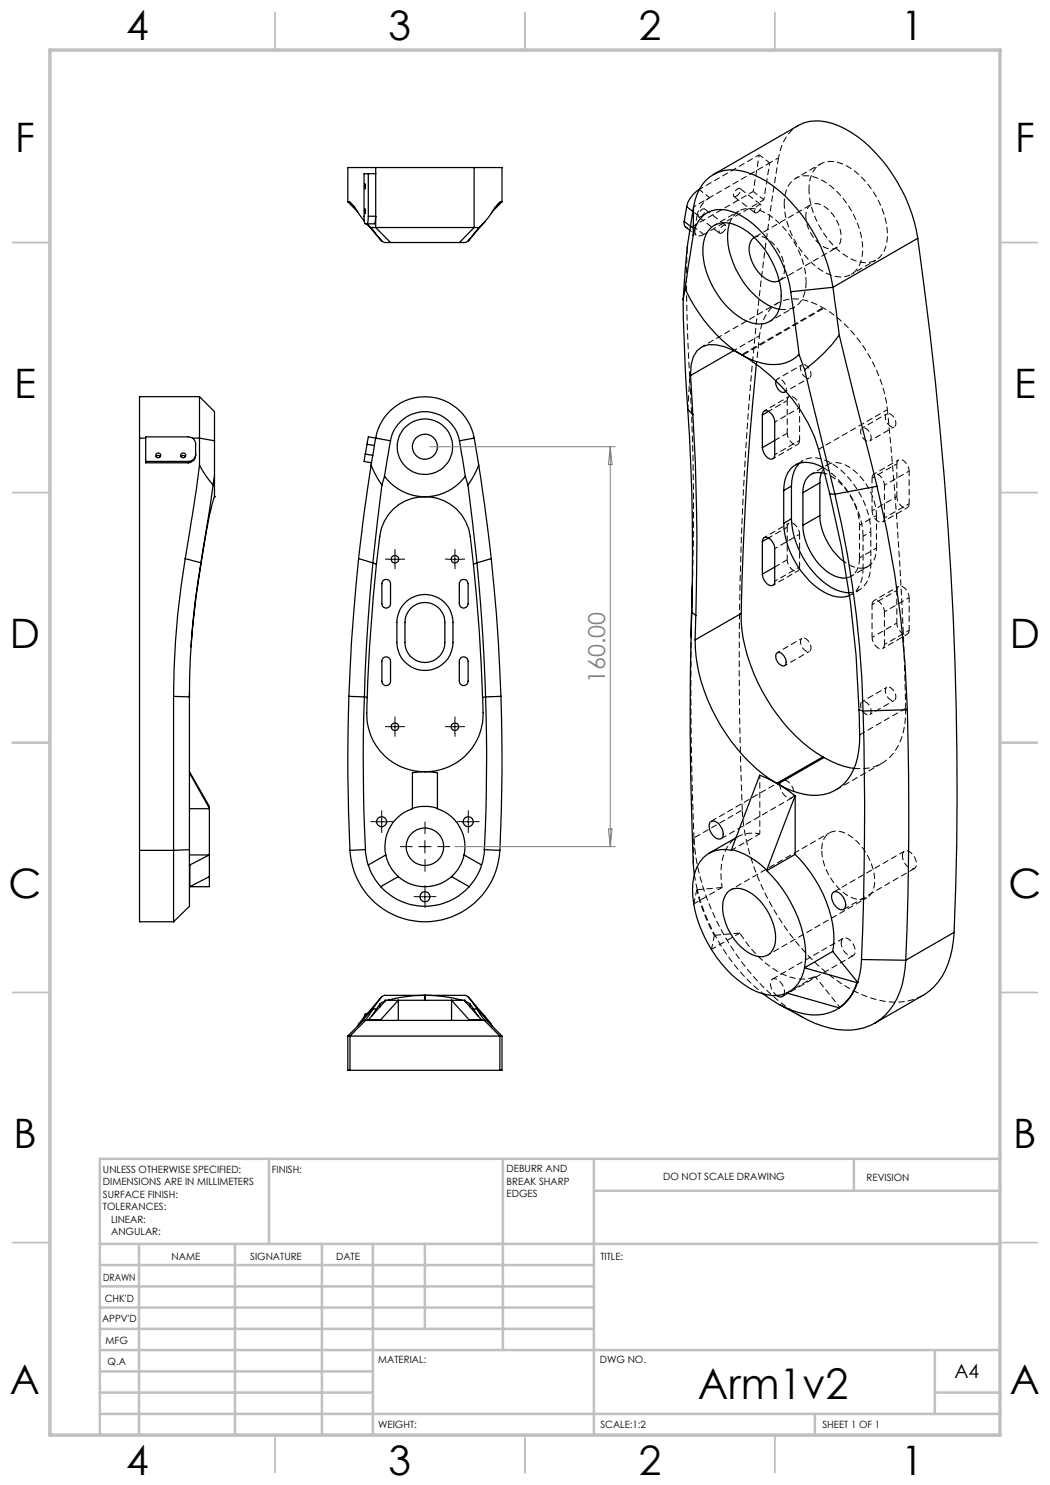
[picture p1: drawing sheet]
<svg xmlns="http://www.w3.org/2000/svg" width="210mm" height="297mm" viewBox="0 0 210 297" stroke-linecap="round" stroke-linejoin="round" font-family="sans-serif">
<g fill="none" stroke="#000" stroke-width=".25">
<path d="M73 36.8v1zM73.7 34.7v8.5M75.1 33.5h19.7M75.1 34.7h-2.3l.1 9.8 .2 .3h1.8l.2-1.6h-1.4M75.1 33.5h-5.5v6.9M75.1 33.5v12M94.8 33.5h5.6v6.9M94.8 33.5v12M139.8 37.9a5.8 5.8 0 0 0-2.5 3.4M142.7 34.9l16.9-9.8a8.9 8.9 0 0 1 8.1 0 27.3 27.3 0 0 1 12.6 12.8 30.5 30.5 0 0 1 3.3 9.8M69.6 40.4h.2M69.6 40.4l1.9 2"/>
<path d="M69.8 40.4a7.7 7.7 0 0 1 2.3 2.9l.7 .9M69.8 40.4l1.2 1.2M73 41.8v1zM73.3 44.8l3.1 3.5M73.7 43.2l-.1 .9-.2 .7 .8 .7M74.2 45.5h.9M74.2 45.5l2.2 2.8M75.1 45.5h19.7M75.1 45.5l3 3M76.4 48.3l.5 .2h1.2M78.1 48.5h13.8M93.6 48.3l-.5 .2h-1.2"/>
<path d="M94.8 45.5h.9M94.8 45.5l-2.9 3M95.7 45.5l-2.1 2.8M97 44.3l-3.4 4M100.2 40.4h.2M100.2 40.4a3.3 3.3 0 0 0-1.4 1.4 14 14 0 0 1-3.1 3.7M100.2 40.4l-1.2 1.2M100.4 40.4l-2 2M136.6 59.9l.5 14.6 .4 7.3M136.8 44.3a1.2 1.2 0 0 0 .3 1.1l.9 .7M136.8 44.3l1.3 1M137 57.7a30.3 30.3 0 0 0 11.3 13.2"/>
<path d="M137 57.7l-.4 2.2M137.3 41.3l-.5 3M137.3 41.3l1.3 1M138.6 47.1a5.5 5.5 0 0 1 5.7-5.2 12.9 12.9 0 0 1 8.2 4.8 22.5 22.5 0 0 1 5.7 11.6M138.6 47.1l-1.6 10.6M138.7 41.4a8.1 8.1 0 0 1 6.1-7.3 13.2 13.2 0 0 1 9.8 3 32.5 32.5 0 0 1 12 20.4M138.7 41.4l-.5 3a107.9 107.9 0 0 0-1.6 15.5M138.7 41.4l-.1 5.7M142.2 45.6a4.6 4.6 0 0 1 5.5-.3 16.8 16.8 0 0 1 8.5 15 4.4 4.4 0 0 1-4.9 4.5 12.1 12.1 0 0 1-7.8-5.9 14.3 14.3 0 0 1-2.6-11.2l.3-.8zM145.9 44.7a11.5 11.5 0 0 0 .7 7.8 15.8 15.8 0 0 0 7.9 9l1.4 .3M150.8 47.5a3.1 3.1 0 0 0-.8 3.4 7.2 7.2 0 0 0 4.4 5.4l.6 .1 .9-.2M158.2 58.3l1.6 12.6"/>
<path d="M166.6 57.5l1.3 9.5M166.6 57.5l-8.4 .8M183.6 47.7a775.2 775.2 0 0 1 7.2 138.8M183.6 47.7l-17 9.8M39.9 79.3v8.3M39.9 79.3h-12v8.3M39.9 79.3l3 3v5.9M138.1 75.1l.5 7.8M146.8 70.1l-8.7 5M148.3 70.9l.2 .1M148.3 70.9a11.4 11.4 0 0 0-6.6-2 4.2 4.2 0 0 0-3.5 4.1l-.1 2.1M148.5 71a35.2 35.2 0 0 1 14.4 16.4l.8 2.5 2.2 8.9"/>
<path d="M151.3 72.9a595.6 595.6 0 0 0-3.1 49.8M155.2 76.2a2.09 2.09 0 0 0 1.4 2.3h.3l.2-.3M159.8 70.9a7.9 7.9 0 0 1-8.7 1.4l-2.6-1.3M159.8 70.9l1.1 3.1M160.9 74l6.1 24.8M167.9 67a33.4 33.4 0 0 1-7 7M167.9 67l7.5 30.3M27.9 87.6v82.5M27.9 87.6h1.2M29.1 87.4h8.5a1.45 1.45 0 0 1 1.5 1.5v2.2a1.48 1.48 0 0 1-1.5 1.5h-8.5zM29.1 92.3h8.5M31.2 91.3l.4-.2 .5 .2"/>
<path d="M36.2 91.3l.5-.2 .4 .2M37.6 92.3v.3M38.5 87.6h1.4M39.1 90.8a1.45 1.45 0 0 1-1.5 1.5M39.9 93l-.6 4.9-2.3 13.8M39.9 93l1.3 2.1 1.4 1.9M39.9 87.6v5.4M39.9 87.6l3 .6M42.6 97l-2.4 15.6M42.9 99.3a38.3 38.3 0 0 0-1.8 8l-.9 5.6M42.9 95.2v4.1M42.9 88.2v7"/>
<path d="M42.9 99.3h.1M42.9 95.2l-.3 1.8M73.1 90.8l-.3 1.5 1.5 .3M73.1 90.8l1.4 .3M73.4 88.9l1.5 .2M73.4 88.9l-.3 1.9M74.2 93l1 2.1 1.2 1.9M74.2 93l-1.4 9.9-1.1 8.8M75.1 87.6l-.9 5.4M75.1 87.6a10 10 0 0 1 9.9-8.2 10 10 0 0 1 9.8 8.2M75.1 87.6l-1.4-.2-.3 1.5M75.1 87.6l3 .6"/>
<path d="M76.4 97l-1.8 15.6M76.9 95.2a10 10 0 0 0 8 4.1M76.9 95.2l-.5 1.8M78.1 88.2l-1.2 7M78.1 88.2a7 7 0 0 1 6.9-5.9 7 7 0 0 1 6.9 5.9M84.9 99.3a8.9 8.9 0 0 0-8.9 8l-.7 5.6M84.9 99.3h.2M85.1 99.3a9.1 9.1 0 0 1 9 8l.6 5.6M91.9 88.2l1.2 7M93.1 95.2a10 10 0 0 1-8 4.1M93.1 95.2l.5 1.8M93.6 97l1.8 15.6"/>
<path d="M94.8 87.6l.9 5.4M94.8 87.6l-2.9 .6M95.7 93l-.9 2.1-1.2 1.9M95.7 93l1.2 7.9 1.3 10.8M137.5 81.8l1.1 1.1M137.5 81.8l.4 5.5a426.8 426.8 0 0 1 .4 35.1M138.6 82.9a430.6 430.6 0 0 1 .6 40.2M152.5 83a.77 .77 0 0 1 .3-.8 .77 .77 0 0 1 .9 .1 2.68 2.68 0 0 1 1.2 2.1v7a.75 .75 0 0 1-1.2 .3 2.95 2.95 0 0 1-1.2-2.2M152.5 83v6.5M153.7 82.3l-1.2 .7M154.9 88.1l-2.4 1.4M156.7 98.1v6.6"/>
<path d="M158.3 97.2l-1.6 .9M158.3 97.2v6.5M159.9 92.6a6 6 0 0 0-1.6 4.6M160.6 98.5v6.6M164 96.6l-3.4 1.9M164 96.6v6.5M164.3 94.5l-.3 1.2v.9M164.6 93.5a5.6 5.6 0 0 0-5.9-.3 5.9 5.9 0 0 0-2 4.9M164.9 94.7a3.1 3.1 0 0 0-4.3 2.9v.9M165.9 98.8h1.1M165.9 98.8a199.8 199.8 0 0 1 5.9 43.2M167 98.8a209.2 209.2 0 0 1 5.6 43.4"/>
<path d="M175.4 97.3a214.5 214.5 0 0 1 6.1 44.7M175.4 97.3l-8.4 1.5M37 111.7a166.3 166.3 0 0 0-2.3 27.6M37 111.7l3.2 .9M40.2 112.6a154.2 154.2 0 0 0-2.3 26.8M40.2 112.9l-1 6.5-1 10M40.2 112.6v.3M71.7 111.7l-.5 5.5a343.4 343.4 0 0 0-1.4 22.1M71.7 111.7l2.9 .9M74.6 112.6l.7 .3M74.6 112.6l-1.2 15.1-.5 11.7M75.3 112.9l-1.4 16.5-.5 10.1"/>
<path d="M76.7 116l.3-.1a.84 .84 0 0 1 1.1 .8v4.1a.86 .86 0 0 1-.9 .8 .86 .86 0 0 1-.8-.8v-4.1zM92.2 116l.3-.1a.88 .88 0 0 1 1.1 .8v4.1a.88 .88 0 0 1-.9 .8 .88 .88 0 0 1-.8-.8v-4.1zM94.7 112.9a362.7 362.7 0 0 1 1.8 26.6M95.4 112.6l-.7 .3M95.4 112.6l1.2 15.1 .5 11.7M98.2 111.7a366.2 366.2 0 0 1 2 27.6M98.2 111.7l-2.8 .9M138.5 117.1l-.2 5.3M152.5 108.3a.75 .75 0 0 1 .3-.8 .75 .75 0 0 1 .9 .1 2.68 2.68 0 0 1 1.2 2.1v6.6a.74 .74 0 0 1-.3 .8 .74 .74 0 0 1-.9-.1 2.95 2.95 0 0 1-1.2-2.2M152.5 108.3v6.5M153.7 107.6l-1.2 .7M154.9 113.4l-2.4 1.4"/>
<path d="M156.7 104.7a17.6 17.6 0 0 0 8 13.7 6 6 0 0 0 5.2 .7M158.3 103.7a17.2 17.2 0 0 0 8.9 14.3l2.6 .6M158.3 103.7l-1.6 1M160.6 105.1a12.1 12.1 0 0 0 6.4 10.1 3.4 3.4 0 0 0 2.3 .4M164 103.1a12.7 12.7 0 0 0 4.8 9.2M164 103.1l-3.4 2M34.7 139.3v30.8M34.7 139.3l3.2 .1M37.9 139.4v30.5M37.9 138.6v.9M69.8 139.3a373.5 373.5 0 0 0 .2 30.8M69.8 139.3l3.1 .1"/>
<path d="M72.9 139.4l.5 .1M72.9 139.4a367.6 367.6 0 0 0 .2 30.5M73.4 139.5v1.1a12.2 12.2 0 0 0 5.1 11.8 11.8 11.8 0 0 0 6.4 1.9M76.5 131.7a.88 .88 0 0 1 1-.3 .88 .88 0 0 1 .6 .9v3.9a.86 .86 0 0 1-.9 .9 .86 .86 0 0 1-.8-.9v-3.9zM80.8 120.8a5.6 5.6 0 0 1 6.2-1.5 5.6 5.6 0 0 1 3.6 5.2v4a5.6 5.6 0 0 1-5.6 5.6 5.6 5.6 0 0 1-5.6-5.6v-4l.2-1.3a5 5 0 0 1 1.2-2.4zM82.4 121.5a4 4 0 0 1 4.2-.6 4 4 0 0 1 2.4 3.6v4a4 4 0 0 1-4 4 4 4 0 0 1-4-4v-4a4 4 0 0 1 1.4-3zM92 131.7a.88 .88 0 0 1 1-.3 .88 .88 0 0 1 .6 .9v3.9a.88 .88 0 0 1-.9 .9 .88 .88 0 0 1-.8-.9v-3.9zM96.5 139.5l.1 1.1a12.2 12.2 0 0 1-5.1 11.8 11.8 11.8 0 0 1-6.4 1.9M97.1 139.4l-.6 .1M97.1 139.4a389.3 389.3 0 0 1-.2 30.5M100.2 139.3a373.5 373.5 0 0 1-.2 30.8M100.2 139.3l-3.1 .1"/>
<path d="M138.3 122.4l.9 .7M138.3 122.4a632.7 632.7 0 0 0 .6 52.5M138.3 122l-.1 5.2M139 128a35.6 35.6 0 0 0 11 24.5 24.8 24.8 0 0 0 5.4 4.2M139.2 123.1l-.2 4.9M148.2 122.7a33.7 33.7 0 0 0 6.2 18.8 31.8 31.8 0 0 0 10.2 9.9M148.2 122.7l-9.2 5.3M155.5 130.5a1.74 1.74 0 0 1 1.7 2 .61 .61 0 0 1-.7 .7 2.04 2.04 0 0 1-1.2-2.5zM37.9 154.3l4 7v.4M37.9 154.5l4 7.2M84.9 154.3l-2.4 .2v7.2a8 8 0 0 0-5.3 9.3M84.9 154.3h.2"/>
<path d="M85.1 154.3l2.4 .2v7.2M155.4 156.7l-3.5-1.7-5.6 14.9M155.4 156.7l.2 .1M155.6 156.8l3.4 2.3M159 159.1l-5.6 14.9M159 159.1v11.8M164.6 151.4l.2 .1M164.6 151.4l-9.2 5.3M164.8 151.5a16.3 16.3 0 0 0 6 2.2M164.8 151.5l-9.2 5.3M171.8 142l.8 .2M171.8 142l.1 1.8a42.4 42.4 0 0 1-.4 7.6 9 9 0 0 1-6.9 7.5 13.3 13.3 0 0 1-9-2.1"/>
<path d="M172.6 142.2a697.9 697.9 0 0 1-.3 49.7M181.5 142a708.6 708.6 0 0 1-.3 50M181.5 142l-8.9 .2M27.9 170.1v14.3h6.8M27.9 170.1h6.8M34.7 170.1v14.3M37.9 169.9v3.1M37.9 173h.1M37.9 173v4.3M37.9 177.3v4l-3.2 3.1M37.9 169.9l-3.2 .2M37.9 171h4"/>
<path d="M37.9 161.7h4M38 173v4.3l3.9-2M41.9 171v4.3M41.9 161.7v9.3M41.9 175.3v2h-4M41.9 171l-3.9 2M41.9 161.7h.1M70 170.1a15 15 0 0 0 15 14.3 15 15 0 0 0 15-14.3M73.1 169.9l.3 2.4 .3 .7M73.1 169.9l-3.1 .2M73.7 173a12.8 12.8 0 0 0 2.4 4.3M76.1 177.3a12 12 0 0 0 17.7 0"/>
<path d="M77.2 171a8.3 8.3 0 0 0 2.5 4.3M77.2 171l-3.5 2M79.7 175.3a8.1 8.1 0 0 0 10.6 0M79.7 175.3l-3.6 2M82.5 161.7a8.3 8.3 0 0 1 5 0M87.5 161.7a8.1 8.1 0 0 1 5.3 9.3M90.3 175.3l3.5 2M92.8 171a8.3 8.3 0 0 1-2.5 4.3M92.8 171l3.5 2M96.3 173a11.4 11.4 0 0 1-2.5 4.3M96.9 169.9l-.3 2.4-.3 .7M96.9 169.9l3.1 .2"/>
<path d="M142 164.4a1.49 1.49 0 0 1 2.1 .9 1.73 1.73 0 0 1 0 2.5 2.22 2.22 0 0 1-2.2-2.1l-.1-.5zM145.6 178.3a3.3 3.3 0 0 1 4 0 11.3 11.3 0 0 1 5.5 10.1 3 3 0 0 1-4.7 2.5 11.2 11.2 0 0 1-5.8-10.7l.3-.7zM146.3 169.9a15.3 15.3 0 0 1 7.1 4.1M146.3 169.9v.2a5.9 5.9 0 0 0-7.2 4.1 17.2 17.2 0 0 0 .9 11.2 24.1 24.1 0 0 0 11 12.8 7.7 7.7 0 0 0 6.4 .4M147.2 167.6l-5.4 3M153.4 174.1a25.6 25.6 0 0 1 7.7 16.9l-.2 2.6M153.4 174v.1M159 170.9a25.3 25.3 0 0 1 7.8 16.8l-.3 2.6M159 170.9l-5.6 3.2M166.5 178.6a1.15 1.15 0 0 1 1.8 .4 2.38 2.38 0 0 1 .6 2.7 1.15 1.15 0 0 1-1.8-.4 2.38 2.38 0 0 1-.6-2.7zM76.2 199.6l-4.5 5.3M84.9 199.1l-3.8 .3-3.6 .7"/>
<path d="M84.9 199.1h-7.4a1.64 1.64 0 0 0-1.8 1l-1.1 1.7M84.9 199.1h.2M84.9 199.1v1M85.1 199.1l3.7 .2 3.6 .8M85.1 199.1h7.4a1.64 1.64 0 0 1 1.7 1l1.2 1.7M85.1 199.1v1M93.8 199.6l4.4 5.3M152.6 198.8a18 18 0 0 0 11 4.2 9 9 0 0 0 4.4-1.5M156.8 198.8a.85 .85 0 0 1-.6 .6 .85 .85 0 0 1-.9-.3M157.4 198.6l10.5 3M160.9 193.6a6.6 6.6 0 0 1-3.5 5M160.9 193.6l10.5 2.9"/>
<path d="M166.5 190.3l5 6.2M166.5 190.3l-5.6 3.3M171.4 196.5a9.3 9.3 0 0 1-3.5 5.1M171.5 196.5a9.8 9.8 0 0 1-3.5 5M171.5 196.5h.1M171.5 196.5h-.1M172.3 191.9a16.7 16.7 0 0 1-.8 4.6M172.3 191.9l8.9 .1M181.2 192a16 16 0 0 1-4.1 10.9 11.8 11.8 0 0 1-12.6 2.3 43 43 0 0 1-8.6-4.3M190.8 186.5a16.5 16.5 0 0 1-4 10.9l-2 1.6-9.9 5.6M190.8 186.5l-9.6 5.5M69.6 207.2h.4"/>
<path d="M69.6 207.2v6.9h.4M70 214.1h30M70 207.2h30M70 207.2v6.9M71.7 204.9l-.2 .3M73.1 204.1h.6M73.1 204.1h-.5l-3 3.1M73.1 204.1l-3.1 3.1M73.3 202.8h-.3l-.2 .6M73.7 204.1h2.4M73.7 204h2.4M73.7 204l-.3 .1"/>
<path d="M73.7 204v.1M74.6 201.8l-1 1.5-.7 .8M74.6 201.8h.7M74.6 201.8l-2.9 3.1M75.3 201.8l-.9 1.4M76 200.8l-.7 1M76 200.8v.6M76.1 204.1h.1M76.1 204.1h17.7M76.1 204v.1M77.2 200.1h2.5M77.2 200.1l-1.2 .7"/>
<path d="M77.2 200.1l-3.5 3.9M79.7 200.1h10.6M79.7 200.1v4M79.7 200.1l-3.6 3.9M90.3 200.1h2.5M90.3 200.1v4M90.3 200.1l3.5 3.9M92.8 200.1l1.3 .7M92.8 200.1l3.5 3.9M93.8 204.1h.1M93.8 204.1h2.5M93.8 204h2.5"/>
<path d="M93.8 204v.1M94.1 200.8l.6 1M94.1 200.8v.6M94.7 201.8l.9 1.4M94.7 201.8h.7M95.4 201.8l.9 1.5 .8 .8M95.4 201.8l2.8 3.1M96.3 204.1h.6M96.3 204v.1M96.3 203.9l.2 .2M96.9 204.1h.4l3.1 3.1M96.9 204.1l3.1 3.1"/>
<path d="M98.2 204.9l.2 .3M100 207.2h.4M100 207.2v6.9M100.4 207.2v6.9h-.4M168 201.5l-.1 .1"/>
<circle cx="31.7" cy="91.1" r=".49"/>
<circle cx="36.7" cy="91.1" r=".49"/>
<circle cx="85" cy="89.4" r="5.5"/>
<circle cx="85" cy="89.4" r="2.5"/>
<circle cx="79" cy="111.8" r=".74"/>
<circle cx="91" cy="111.9" r=".74"/>
<circle cx="79" cy="145.3" r=".74"/>
<circle cx="91" cy="145.4" r=".74"/>
<circle cx="76.3" cy="164.3" r="1"/>
<circle cx="85" cy="179.3" r="1"/>
<circle cx="85" cy="169.3" r="3.7"/>
<circle cx="93.7" cy="164.3" r="1"/>
</g>
<g fill="none" stroke="#000" stroke-width=".2" stroke-dasharray="1.3 .6" stroke-dashoffset=".4" stroke-linecap="butt">
<path d="M139.9 37.9l11.9-6.9M141.9 39.5l12-6.9M141.9 39.5a5.6 5.6 0 0 0-2.5 3.5M138.6 45.2l12-6.9M140.8 46.9l12-6.9M150.9 47.5a2.68 2.68 0 0 1 3 .5 7.9 7.9 0 0 1 3 5.8M161.2 43.2a7.5 7.5 0 0 0 4.3 6.5 2 2 0 0 0 2.7-2 7.3 7.3 0 0 0-4.6-6.9 2.06 2.06 0 0 0-2.4 2.4M161.2 56.3a17.1 17.1 0 0 0-8.5-13.9 4.6 4.6 0 0 0-6.1 .9l-.7 1.3M138 75.6l-.4 6.2M155.5 60.6l-15.2 8.8M157.4 80.1l-3.7 2.2M157.4 105.4l-3.7 2.2"/>
<path d="M169.8 118.5a4.2 4.2 0 0 0 4.1-3.6l.3-2M174.2 106.3a17.2 17.2 0 0 0-8.9-14.2 4.8 4.8 0 0 0-5.4 .5M156 157a2.85 2.85 0 0 0 2 2.6 .98 .98 0 0 0 .7-1.5 2.71 2.71 0 0 0-1.9-2.1 .85 .85 0 0 0-.8 1M180.5 171.1a2.85 2.85 0 0 0 2 2.7 .98 .98 0 0 0 .7-1.5 2.71 2.71 0 0 0-1.9-2.2 .85 .85 0 0 0-.8 1M168.2 188.6a2.85 2.85 0 0 0 2 2.6 .98 .98 0 0 0 .8-1.5 2.71 2.71 0 0 0-1.9-2.1 .85 .85 0 0 0-.9 1"/>
</g>
<g fill="none" stroke="#000" stroke-width=".2" stroke-dasharray="1.3 .6" stroke-dashoffset=".6" stroke-linecap="butt">
<path d="M153.9 32.6l1.8-1M164.1 32.8l-5 2.9M147.8 42.2l-4.9 2.8M170.2 54.9l5-2.9M151.3 72.9l.6-5.8M154 64.3l4.9-2.9M157 78.4l4.9-2.8M157.1 78.2a1.95 1.95 0 0 0-1.5-2.4l-.4 .4M157.8 79.3l-4.9 2.9M160.4 73l-4.9 2.8M164.6 61.6a10.1 10.1 0 0 0-8-1.5 7.7 7.7 0 0 0-4.7 7M154.6 91.7l5-2.8"/>
<path d="M159.9 81.5l-4.9 2.9M159.9 88.1l-4.9 2.8M165.6 92.9l-3.4 1.9M173.9 88.2l5-2.8M177.4 82.8l-5 2.8M179.4 92.8l-5 2.8M179.4 99.3l-5 2.9M179.7 92l-4.9 2.8M181.8 94.2l-4.9 2.9M154.6 117l5-2.8M157.8 104.6l-4.9 2.9M159.9 106.9l-4.9 2.8"/>
<path d="M159.9 113.4l-4.9 2.8M170.2 115.2l3.4-1.9M175.3 103.1l-3.4 1.9M175.3 109.6l-3.4 2M176.5 104.4l5-2.9M179.4 118.1l-5 2.8M179.7 117.3l-4.9 2.8M181.8 100.7l-4.9 2.9M181.8 119.5l-4.9 2.9M157 133.1l4.9-2.8M160.4 127.7l-4.9 2.8M176.5 129.7l5-2.9"/>
<path d="M177.4 137.5l-5 2.8M179.4 124.6l-5 2.9M181.8 126l-4.9 2.9M173.9 142.9l5-2.8M165.9 166.6l-19.8 11.4M143 187.1a37.4 37.4 0 0 0 9.7 11.7M153.6 191l19.8-11.4"/>
</g>
<path d="M159.6 25.1a8.6 8.6 0 0 0-3.9 6.5M138.1 45.2l.9 .7M139.4 43l-.8-.7M151.9 67.1l-5.1 3M152 155v11.8M139.5 177.9a38.2 38.2 0 0 0 3.5 9.2M142.9 187.1a38.2 38.2 0 0 1-3.6-9.1M163 195.3l5 6.2" fill="none" stroke="#000" stroke-width=".2" stroke-dasharray="1.3 .6" stroke-dashoffset=".5" stroke-linecap="butt"/>
<path d="M150.6 38.3l1.2-7.3M153.9 32.6l-1.1 7.4M138.7 41.4l3.2-1.9M160.1 73.6l.2-.6a1.41 1.41 0 0 1 1.8 1.2 .91 .91 0 0 1-.5 1.4 2.12 2.12 0 0 1-1.5-2M164.9 94.7a11.8 11.8 0 0 1 7 10.3M172.1 86.3a1.89 1.89 0 0 0 1.8 1.9 1.65 1.65 0 0 0-.6-2.5l-.4-.1-.6 .1-.2 .6M177.1 83.4l.2-.6a1.41 1.41 0 0 1 1.8 1.2 .91 .91 0 0 1-.5 1.4 2.12 2.12 0 0 1-1.5-2M177.5 81.9a28.5 28.5 0 0 0-12.7-20.3M168.8 112.3a4.4 4.4 0 0 0 5.1 .8 4.1 4.1 0 0 0 1.4-3.5M160.1 128.4a1.89 1.89 0 0 0 1.8 1.9 1.65 1.65 0 0 0-.7-2.5l-.6-.2-.4 .4-.1 .4M177.1 138.1a1.89 1.89 0 0 0 1.7 2 1.65 1.65 0 0 0-.6-2.5l-.7-.2-.4 .4v.3M174.2 142.2a1.89 1.89 0 0 0-1.7-1.9 1.65 1.65 0 0 0 .6 2.5l.3 .2 .6-.1 .2-.7" fill="none" stroke="#000" stroke-width=".2" stroke-dasharray="1.3 .6" stroke-dashoffset=".7" stroke-linecap="butt"/>
<path d="M155.7 31.6a639.1 639.1 0 0 0-7.2 130.4M155.9 61.8a4.2 4.2 0 0 0 5.1-3.5l.2-2M164.6 61.6h.2M172.6 107.2a17.5 17.5 0 0 0-7.9-13.7M170.8 153.7a8.4 8.4 0 0 0 9.6-6.3 17.2 17.2 0 0 0 .7-5.7M138.9 174.9l.6 3M139.3 178l.2-.1M147.5 167.4l-.3 .1M142.9 187.1h.1" fill="none" stroke="#000" stroke-width=".2" stroke-dasharray="1.3 .6" stroke-linecap="butt"/>
<g fill="none" stroke="#000" stroke-width=".2" stroke-dasharray="1.3 .6" stroke-dashoffset=".3" stroke-linecap="butt">
<path d="M139.8 37.9l2.1 1.6M151.8 31l2.1 1.6M161.8 37.9a5.5 5.5 0 0 1 2.5-5.2 6 6 0 0 1 6 1.1 17.4 17.4 0 0 1 7.2 13.7 4.7 4.7 0 0 1-3.7 5 8.9 8.9 0 0 1-7.1-3.4 17.5 17.5 0 0 1-4.9-11.2M156.8 40.7a5.5 5.5 0 0 1 2.6-5.2 6 6 0 0 1 6 1.1 17.4 17.4 0 0 1 7.1 13.7 5.1 5.1 0 0 1-2.9 4.9 6.6 6.6 0 0 1-6.1-1.6 17.6 17.6 0 0 1-6.7-12.9M156.9 53.8a2.54 2.54 0 0 1-1 2.3M157.4 86.6a2.32 2.32 0 0 0 2 2.3l.5-.4v-.4M159.9 81.5a2.32 2.32 0 0 0-1.9-2.2l-.3 .1-.3 .7M163.7 89.9l13.8-8M176.9 97.1a2.32 2.32 0 0 0-2-2.3l-.4 .4-.1 .4M179.4 99.3a2.32 2.32 0 0 0 1.9 2.3l.5-.5v-.4M181.8 94.2a2.32 2.32 0 0 0-1.9-2.3l-.3 .2-.2 .7M157.4 112a2.32 2.32 0 0 0 2 2.3l.5-.5v-.4"/>
<path d="M159.9 106.9a2.32 2.32 0 0 0-1.9-2.3l-.3 .1-.3 .7M169.9 119.1a5.2 5.2 0 0 0 2.7-5.3M174.4 102.2a2.32 2.32 0 0 0 2 2.3l.4-.5 .1-.4M181.8 119.5a2.32 2.32 0 0 0-1.9-2.3l-.3 .2-.2 .7M174.4 127.5a2.32 2.32 0 0 0 2 2.3l.4-.5 .1-.4M176.9 122.4a2.32 2.32 0 0 0-2-2.3l-.4 .4-.1 .4M179.4 124.6a2.32 2.32 0 0 0 1.9 2.3l.5-.4v-.5M152 166.8a6.1 6.1 0 0 0-7.6 5.3 15 15 0 0 0 0 5.4M156.9 198.8a2.78 2.78 0 0 0-2-3.1 .98 .98 0 0 0-.8 1.5 3.3 3.3 0 0 0 1.2 1.9"/>
</g>
<path d="M155.9 56.1l11.3-6.5M162.2 40.9l-11.3 6.6M148.3 70.9l16.3-9.3M164.8 61.6l-16.3 9.4M138.8 167.6l9.7-5.6M164.3 170a11.3 11.3 0 0 0 6.3 9.6 3 3 0 0 0 4.3-3 11.4 11.4 0 0 0-5.8-10 3 3 0 0 0-4.7 2.5l-.1 .9M148 186.6a20.7 20.7 0 0 0 9.8 8.8 7.2 7.2 0 0 0 5.2-.1M160.5 203.4a45.1 45.1 0 0 1-18.5-22.2 41.2 41.2 0 0 1-3.2-13.6" fill="none" stroke="#000" stroke-width=".2" stroke-dasharray="1.3 .6" stroke-dashoffset="-.2" stroke-linecap="butt"/>
<g fill="none" stroke="#000" stroke-width=".2" stroke-dasharray="1.3 .6" stroke-dashoffset=".2" stroke-linecap="butt">
<path d="M147.3 39.2l-.5 .1a1.29 1.29 0 0 1 1.2-1.6 1.25 1.25 0 0 1-.7 1.5M152.8 40l-2.2-1.7M139 45.9v.7l.2 .4 .5 .2 1.1-.3M140.2 43.3l-.5 .1a1.29 1.29 0 0 1 1.2-1.6 1.25 1.25 0 0 1-.7 1.5M140.8 46.9l-2.2-1.7M144.4 46.6l-.5 .1a1.29 1.29 0 0 1 1.2-1.7 1.25 1.25 0 0 1-.7 1.6M151.5 42.5l-.5 .1a1.29 1.29 0 0 1 1.2-1.6 1.25 1.25 0 0 1-.7 1.5M157.4 80.1v6.5M157.4 86.6l-2.4 1.5M159.9 88.1v-6.6M174.4 95.6v6.6M177.5 81.9a777.8 777.8 0 0 1 3.6 59.8"/>
<path d="M179.4 92.8v6.5M157.4 105.4v6.6M157.4 112l-2.4 1.4M159.9 113.4v-6.5M171.9 105v6.6M172.6 113.8v-6.6M174.2 112.9v-6.6M175.3 103.1a12.2 12.2 0 0 0-6.5-10.2 3.1 3.1 0 0 0-4.5 1.6M175.3 109.6v-6.5M176.9 103.6v-6.5M179.4 118.1v6.5M181.8 100.7v-6.5"/>
<path d="M174.4 120.9v6.6M176.9 128.9v-6.5M181.8 126v-6.5M138.8 167.6a714.7 714.7 0 0 1-.3-50.5M139.3 178l-.5 2.8M146.3 170l5.7-3.2M138.8 180.8l5.6-3.3M142.3 189.9l.6-2.8M142.3 189.9l5.7-3.3M157.4 198.6l5.6-3.3"/>
</g>
<path d="M146.8 39.3l4.2 3.3M139.7 43.4l4.2 3.2M145.1 45.1l-4.2-3.3M152.2 41l-4.2-3.3M138 75.6l-.2-2.6a247.3 247.3 0 0 1-.3-23.5M138.5 117.1a465.8 465.8 0 0 0-.5-41.5M171.9 111.6a3.6 3.6 0 0 1-2.6 4M148.5 162a47.4 47.4 0 0 0 12.2 28.1 30.8 30.8 0 0 0 15 9.9 12.2 12.2 0 0 0 8.9-1" fill="none" stroke="#000" stroke-width=".2" stroke-dasharray="1.3 .6" stroke-dashoffset="-.1" stroke-linecap="butt"/>
<g fill="none" stroke="#000" stroke-width=".2" stroke-dasharray="1.3 .6" stroke-dashoffset=".1" stroke-linecap="butt">
<path d="M139.4 43l-.4 2.9M138.4 121.1l.2-6.8M156.4 156.1l-14.2 8.2M167.2 158l9.2-5.3M181.1 141.7l-9.2 5.3M138.7 172.4l.1-4.8M144.2 167.7l14.2-8.1M144.4 177.5l-4.9 .4M180.9 170.2l-14.2 8.2M143 187.1l5-.5M156.5 199.3l14.1-8.2M168.6 187.7l-14.1 8.1"/>
<path d="M168.7 181.9l14.2-8.2"/>
</g>
<path d="M138 46.1l1.3 1M138.6 45.2a1.4 1.4 0 0 1-1.5 .2" fill="none" stroke="#000" stroke-width=".2" stroke-dasharray="1.3 .6" stroke-dashoffset=".8" stroke-linecap="butt"/>
<path d="M160.6 92.1l-1.5 .9M170.3 118.9l1.5-.9M174.2 106.3l-1.6 .9M174.2 112.9l-1.6 .9" fill="none" stroke="#000" stroke-width=".2" stroke-dasharray="1.3 .6" stroke-dashoffset=".9" stroke-linecap="butt"/>
<g fill="none" stroke="#000" stroke-width=".2" stroke-dasharray="15.2 1.3 1.3 1.3" stroke-linecap="butt">
<path d="M77.8 111.8h-.8M79 110.6v-.8M79 113.1v.7M80.3 111.8h.7M89.8 111.8h-.8M91 110.6v-.8M91 113.1v.7M92.3 111.8h.7M77.8 145.3h-.8M79 144.1v-.8M79 146.6v.7M80.3 145.3h.7"/>
<path d="M89.8 145.3h-.8M91 144.1v-.8M91 146.6v.7M92.3 145.3h.7M75.1 164.3h-1M76.3 163.1v-1M76.3 165.6v1M77.6 164.3h1M82.5 169.3h-2.5M83.8 179.3h-1M85 166.8v-2.5M85 171.8v2.5"/>
<path d="M85 178.1v-1M86.3 179.3h1M87.5 169.3h2.5M92.4 164.3h-1M93.7 163.1v-1M93.7 165.6v1M94.9 164.3h1M85 180.6v1"/>
</g>
<g fill="none" stroke="#000" stroke-width=".2">
<path d="M77.8 111.9h2.4M79 110.6v2.5M89.7 111.9h2.6M91 110.6v2.5M77.8 145.3h2.4M79 144.1v2.5M89.7 145.3h2.6M91 144.1v2.5M75.1 164.4h2.5M76.3 163.1v2.5M83.7 169.3h2.5M83.7 179.3h2.5"/>
<path d="M85 168.1v2.5M85 178.1v2.5M92.4 164.4h2.5M93.7 163.1v2.5"/>
</g>
<path d="M86 89.4h37M122.1 89.4v79.9M122.1 89.4l.3 3.5h-.7zM91 169.3h32M121.7 165.8h.7l-.3 3.5z" fill="none" stroke="#808080" stroke-width=".2"/>
<g fill="none" stroke="#c0c0c0" stroke-width=".35">
<path d="M55 2.5v7.5M105 2.5v7.5M155 2.5v7.5M2.5 48.5h7.5M200 48.5h7.5M2.5 98.5h7.5M200 98.5h7.5M2.5 148.5h7.5M200 148.5h7.5M2.5 198.5h7.5M200 198.5h7.5M2.5 248.5h7.5"/>
<path d="M200 248.5h7.5M55 287v7.5M105 287v7.5M155 287v7.5"/>
</g>
<g fill="none" stroke="#c0c0c0" stroke-width=".5">
<path d="M53.8 231.8v17M100.6 231.8v38.2M118.8 231.8v55.2M118.8 238.2h81.2M170.8 231.8v6.4M200 231.8h-180v55.2M20 248.8h180M20 257.3h98.8M20 253h98.8M27.8 248.8v38.2M47 248.8v38.2M64.4 248.8v38.2"/>
<path d="M74.6 248.8v38.2M85 248.8v17M20 265.8h98.8M20 261.5h98.8M20 278.5h54.6M20 274.3h54.6M20 270h180M187 278.5h13M187 270v12.8M20 282.8h180M163 282.8v4.2"/>
</g>
<path d="M10 10h190v277h-190z" fill="none" stroke="#c0c0c0" stroke-width=".7"/>
<text font-size="8.5" x="139.6" y="279.7">Arm1v2</text>
<g font-size="8.1">
<text x="25.2" y="8">4</text>
<text x="77.7" y="8">3</text>
<text x="127.7" y="8">2</text>
<text x="180.2" y="8">1</text>
<text x="3" y="30.4">F</text>
<text x="203" y="30.4">F</text>
<text x="2.8" y="79.6">E</text>
<text x="202.8" y="79.6">E</text>
<text x="2" y="129.6">D</text>
<text x="202" y="129.6">D</text>
<text x="1.7" y="179.6">C</text>
<text x="201.7" y="179.6">C</text>
<text x="2.7" y="229.6">B</text>
<text x="202.7" y="229.6">B</text>
<text x="2" y="278.9">A</text>
<text x="202" y="278.9">A</text>
<text x="25.2" y="295">4</text>
<text x="77.7" y="295">3</text>
<text x="127.7" y="295">2</text>
<text x="180.2" y="295">1</text>
</g>
<text font-size="4.7" fill="#808080" x="121.1" y="136.6" transform="rotate(-90 121.1 136.6)">160.00</text>
<text font-size="3.9" x="190.9" y="275.5">A4</text>
<g font-size="2">
<text x="20.6" y="234.6">UNLESS OTHERWISE SPECIFIED:</text>
<text x="20.6" y="237.1">DIMENSIONS ARE IN MILLIMETERS</text>
<text x="20.6" y="239.6">SURFACE FINISH:</text>
<text x="54.4" y="234.6">FINISH:</text>
<text x="101.3" y="234.5">DEBURR AND</text>
<text x="101.3" y="237">BREAK SHARP</text>
<text x="101.3" y="239.5">EDGES</text>
<text x="132.6" y="236">DO NOT SCALE DRAWING</text>
<text x="173.3" y="236.2">REVISION</text>
<text x="20.6" y="242.1">TOLERANCES:</text>
<text x="22.2" y="244.6">LINEAR:</text>
<text x="22.2" y="247.1">ANGULAR:</text>
<text x="34.3" y="252">NAME</text>
<text x="50" y="251.9">SIGNATURE</text>
<text x="67.2" y="251.9">DATE</text>
<text x="120.1" y="251.9">TITLE:</text>
<text x="20.6" y="256.1">DRAWN</text>
<text x="20.9" y="260.3">CHK'D</text>
<text x="20.4" y="264.4">APPV'D</text>
<text x="21.1" y="268.8">MFG</text>
<text x="21.5" y="273">Q.A</text>
<text x="75.6" y="272.5">MATERIAL:</text>
<text x="120" y="272.5">DWG NO.</text>
<text x="75.6" y="285.5">WEIGHT:</text>
<text x="120.1" y="285.6">SCALE:1:2</text>
<text x="164.5" y="285.6">SHEET 1 OF 1</text>
</g>
</svg>
